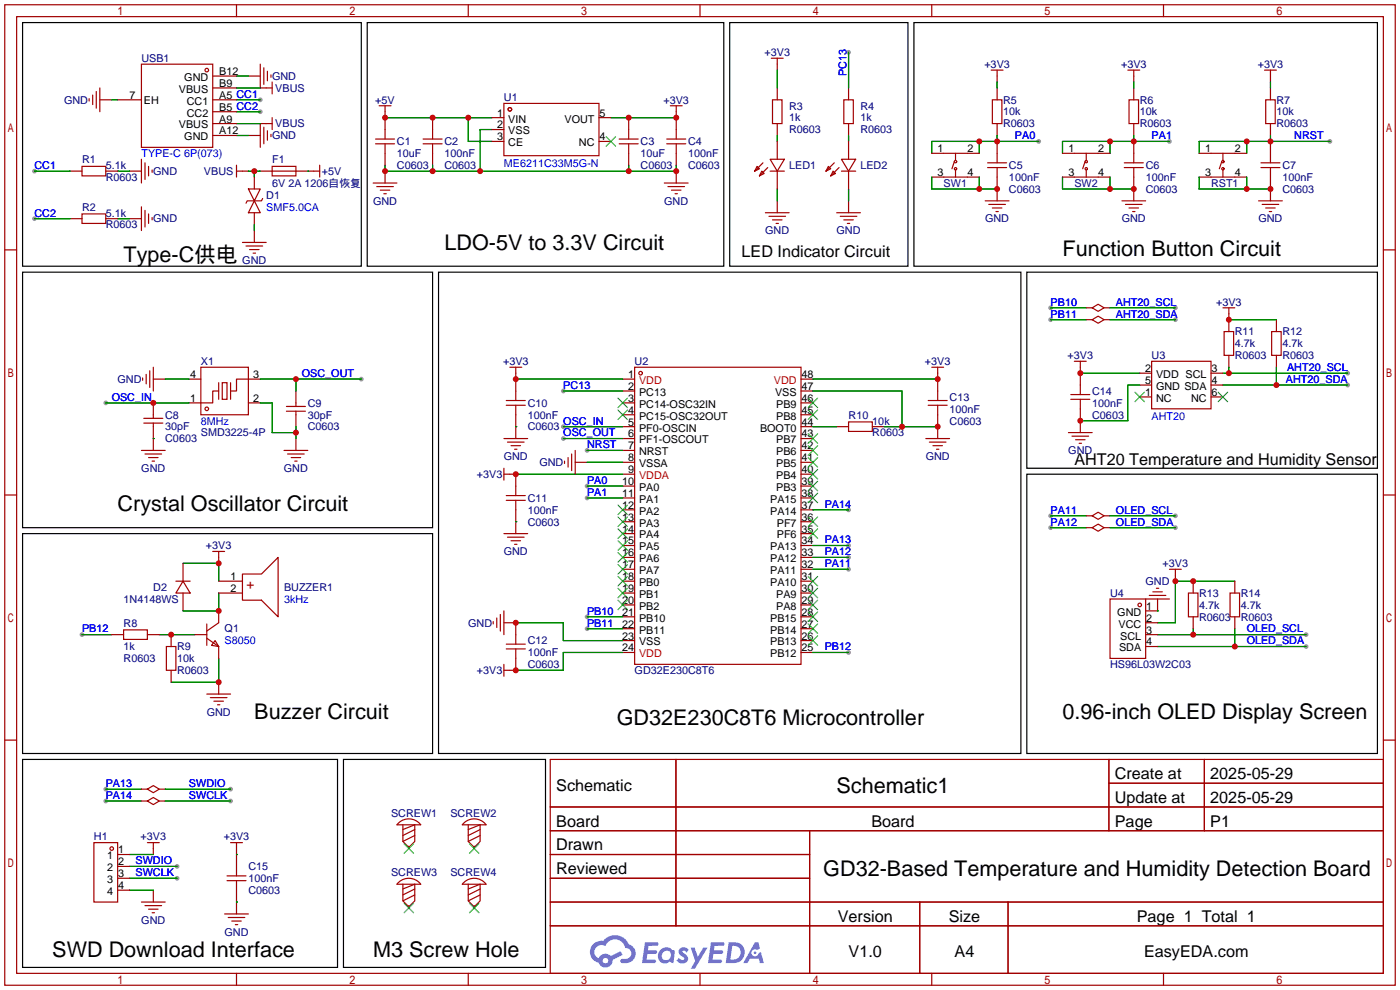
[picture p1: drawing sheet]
<svg xmlns="http://www.w3.org/2000/svg" width="299mm" height="212mm" viewBox="0 0 299 212" stroke-linecap="round" stroke-linejoin="round" font-family="sans-serif">
<g fill="#999">
<circle cx="181.4" cy="11.2" r=".51"/>
<circle cx="222" cy="30.2" r=".51"/>
<circle cx="37.8" cy="187.7" r=".51"/>
<circle cx="120.4" cy="83.6" r=".51"/>
<circle cx="120.4" cy="91.2" r=".51"/>
<circle cx="120.4" cy="93.7" r=".51"/>
<circle cx="125.5" cy="96.3" r=".51"/>
<circle cx="125.5" cy="103.9" r=".51"/>
<circle cx="125.5" cy="106.4" r=".51"/>
<circle cx="181.4" cy="116.6" r=".51"/>
<circle cx="181.4" cy="109" r=".51"/>
<circle cx="17.5" cy="135.6" r=".51"/>
<circle cx="37.8" cy="185.2" r=".51"/>
<circle cx="279.1" cy="135.6" r=".51"/>
<circle cx="279.1" cy="138.2" r=".51"/>
<circle cx="288" cy="79.8" r=".51"/>
<circle cx="288" cy="82.3" r=".51"/>
<circle cx="249.9" cy="30.2" r=".51"/>
<circle cx="284.2" cy="30.2" r=".51"/>
<circle cx="181.4" cy="119.1" r=".51"/>
<circle cx="181.4" cy="121.7" r=".51"/>
<circle cx="224.5" cy="110.2" r=".51"/>
<circle cx="224.5" cy="112.8" r=".51"/>
<circle cx="251.2" cy="110.2" r=".51"/>
<circle cx="251.2" cy="112.8" r=".51"/>
<circle cx="224.5" cy="65.8" r=".51"/>
<circle cx="224.5" cy="68.3" r=".51"/>
<circle cx="251.2" cy="65.8" r=".51"/>
<circle cx="251.2" cy="68.3" r=".51"/>
<circle cx="22.6" cy="168.7" r=".51"/>
<circle cx="22.6" cy="171.2" r=".51"/>
<circle cx="49.3" cy="168.7" r=".51"/>
<circle cx="49.3" cy="171.2" r=".51"/>
<circle cx="125.5" cy="134.4" r=".51"/>
<circle cx="125.5" cy="131.8" r=".51"/>
<circle cx="181.4" cy="139.4" r=".51"/>
<circle cx="77.2" cy="81" r=".51"/>
<circle cx="22.6" cy="86.1" r=".51"/>
<circle cx="55.6" cy="23.9" r=".51"/>
<circle cx="55.6" cy="21.3" r=".51"/>
<circle cx="7.4" cy="36.6" r=".51"/>
<circle cx="7.4" cy="46.7" r=".51"/>
</g>
<g fill="none" stroke="#a10000" stroke-width=".25">
<path d="M1 1h297.2v209.6h-297.2zM3.6 3.6h292.1v204.4h-292.1zM50.5 1v2.6M100.1 1v2.6M149.6 1v2.6M199.1 1v2.6M248.7 1v2.6M1 53.4h2.6M295.7 53.4h2.5M1 105.8h2.6M295.7 105.8h2.5M1 158.2h2.6"/>
<path d="M295.7 158.2h2.5M117.6 162.3h178.1v45.7h-178.1zM117.6 172.5h178.1M117.6 177.5h178.1M144.5 162.3v35.6M173 177.5v30.5M237 162.3v15.2M237 167.4h58.7M257.4 162.3v15.2M117.6 182.6h55.4M117.6 192.8h178.1M117.6 187.7h55.4"/>
<path d="M117.6 197.9h178.1M196.6 192.8v15.2M215.4 192.8v15.2M50.5 208v2.6M100.1 208v2.6M149.6 208v2.6M199.1 208v2.6M248.7 208v2.6"/>
</g>
<g fill="#5487ff">
<path d="M145.3 202.7a1.3 1.3 0 0 1 1.9 .3l-.4 .6a.54 .54 0 0 0-.9-.2l.1 .2a1.34 1.34 0 0 1 .9 1.8 1.47 1.47 0 0 1-2.3-.1l.5-.6 .8 .5a.31 .31 0 0 0 .4-.3 .31 .31 0 0 0-.3-.4 1.12 1.12 0 0 1-.7-1.8z"/>
<path d="M147.6 202.5h.9l.6 2 1.2-2h.9l-2.7 4.6h-.9l1-1.7z"/>
<path d="M137.8 201.4h1.7a1.31 1.31 0 0 1 1.2 .2 .4 .4 0 0 1-.3 .5l-1.8 .1-.1 .9h1.6a.4 .4 0 0 1 .4 .4 .4 .4 0 0 1-.5 .4h-1.6l-.2 1.2h1.4a.46 .46 0 0 1 .5 0 .46 .46 0 0 1 .1 .5l-.4 .2h-2.6z"/>
<path d="M151.9 201.4h1.7a1.32 1.32 0 0 1 1.2 .2 .39 .39 0 0 1-.3 .5l-1.8 .1-.1 .9h1.6a.4 .4 0 0 1 .4 .4 .4 .4 0 0 1-.4 .4h-1.7l-.2 1.2h1.4a.46 .46 0 0 1 .5 0 .46 .46 0 0 1 .1 .5l-.4 .2h-2.6z"/>
<path d="M161.3 201.4h.8l.3 1.3-.6 .4a.75 .75 0 0 0-1.1 .3 .75 .75 0 0 0 .5 1 .75 .75 0 0 0 .9-.7l.5-.2 .6 2.3h-.8l-.3-.9h-1.8l-.5 .9h-1z"/>
<path d="M155.7 201.4l-.6 4.4h1.5a2.27 2.27 0 0 0 2.6-2.2 2.27 2.27 0 0 0-2.7-2.2zM156.5 202.1a1.5 1.5 0 0 1 1.8 1.6 1.5 1.5 0 0 1-1.9 1.4h-.3z"/>
<path d="M141.2 203a1.6 1.6 0 0 0-.3 2.3 1.6 1.6 0 0 0 2.3 .2l.7 .3 .3-2.4-.1-.3-.5-.1a1.58 1.58 0 0 0-2.4 0zM141.8 203.5a.98 .98 0 0 1 1.6 .4 .98 .98 0 0 1-1.1 1.3 .94 .94 0 0 1-.9-.7 .94 .94 0 0 1 .4-1z"/>
<path d="M126.8 201.8a2.37 2.37 0 0 0 1.1 4 1.54 1.54 0 0 0 1.8 1 1.54 1.54 0 0 0 1.2-1.6l2.2-1.1-.5-.8-2 1a1.57 1.57 0 0 0-2.7 .5 1.5 1.5 0 0 1-.7-2.1 1.5 1.5 0 0 1 2.2-.5 2.23 2.23 0 0 1 2.3-1.4 2.23 2.23 0 0 1 2 1.8 1.16 1.16 0 0 1 1.2 1.1 1.16 1.16 0 0 1-1.1 1.2h-.7a.47 .47 0 0 0-.5 .4 .47 .47 0 0 0 .4 .5 2.17 2.17 0 0 0 2.5-.9 2.17 2.17 0 0 0-.3-2.7l-.8-.4a3.2 3.2 0 0 0-5.5-.7l-1.1 .1zM128.8 205.3a.6 .6 0 0 1 1.2 0 .6 .6 0 0 1-1.2 0z"/>
<circle cx="161.4" cy="203.6" r=".28"/>
</g>
<g fill="none" stroke="#a10000" stroke-width=".25">
<path d="M20.6 19.6v3.5M21.3 18.8v5.1M30.2 13.7h15.3v17.8h-15.3zM45.5 16.3h5M45.5 18.8h5M53.1 16.3h2.5M55.6 13.7v5.1h2.6M56.4 14.5v3.5M57.1 15.2v2.1M57.9 16v.5M58.2 17.5v2.6M164.8 12.4h2.6"/>
<path d="M166.1 12.4v2.6M166.1 18.8v2.5M181.4 18.8v2.5M211.8 15h2.6M213.1 15v2.5M213.1 18.8v2.5M241 15h2.6M242.3 15v2.5M242.3 18.8v2.5M270.3 15h2.5M271.5 15v2.5M271.5 18.8v2.5"/>
<path d="M15 36.6h2.5M17.5 35.6h5.1v2h-5.1zM19 21.1v.5M19.8 20.3v2.1M21.3 21.3h2.6M22.6 36.6h2.5M25.1 21.3h5.1M27.7 36.6h2.5M30.2 34v5.1M31 34.8v3.6M31.7 35.6v2M32.5 36.3v.5"/>
<path d="M45.5 21.3h5M45.5 29h5M45.5 26.4h5M45.5 23.9h5M50.5 36.6h2.6M50.5 35.3v2.5M53.1 29h2.5M54.4 37.8v2.6M55.6 36.6h12.7M56.4 27.2v3.5M57.1 27.9v2.1M57.9 28.7v.5"/>
<path d="M58.2 35.6h5v2h-5zM58.2 26.4h-2.6v5.1M58.2 25.1v2.6M68.3 35.3v2.5M79.8 39.1h5M80.3 30.7h4M80.3 29.7h4M80.5 39.9h3.6M81 22.6h2.6M82.3 22.6v7.1M82.3 30.7v4.6M82.3 36.6v2.5"/>
<path d="M90.4 30.7h4.1M90.4 29.7h4.1M92.5 25.1v4.6M92.5 30.7v4.6M105.2 25.1h2.5M105.2 27.7h2.5M105.2 30.2h2.5M107.7 22.1h20.3v11.2h-20.3zM128 25.1h2.6M128 30.2h2.6M132.3 30.7h4.1M132.3 29.7h4.1"/>
<path d="M134.4 25.1v4.6M134.4 30.7v4.6M142 39.1h5.1M142.5 30.7h4.1M142.5 29.7h4.1M142.7 39.9h3.6M143.3 22.6h2.5M144.5 22.6v7.1M144.5 30.7v4.6M144.5 36.6v2.5M161.8 35.6l.5 .5-1 .5zM162.8 36.6l.5 .5-1 .5z"/>
<path d="M163.1 34.8l-1.8 1.8M164.1 35.8l-1.8 1.8M164.6 34h3l-1.5 2.6zM164.6 36.6h3M165.1 21.3h2v5.1h-2zM166.1 26.4v2.6M166.1 30.2v3.8M166.1 36.6v3.8M177 35.6l.5 .5-1 .5zM178.1 36.6l.5 .5-1.1 .5zM178.3 34.8l-1.8 1.8M179.3 35.8l-1.8 1.8"/>
<path d="M179.8 34h3.1l-1.5 2.6zM179.8 36.6h3.1M180.3 21.3h2.1v5.1h-2.1zM181.4 26.4v2.6M181.4 30.2v3.8M181.4 36.6v3.8M199.1 32.8h10.2M199.1 37.8h10.2M204 34.5l-.5 1.6M204.2 32.8v1.5M204.2 36.3v1.5M211.1 35.8h4"/>
<path d="M211.1 34.8h4M212.1 21.3h2v5.1h-2zM213.1 26.4v2.6M213.1 30.2v4.6M213.1 35.8v7.1M227.1 32.8h10.1M227.1 37.8h10.1M231.9 34.5l-.5 1.6M232.2 32.8v1.5M232.2 36.3v1.5M240.3 35.8h4M240.3 34.8h4"/>
<path d="M241.3 21.3h2v5.1h-2zM242.3 26.4v2.6M242.3 30.2v4.6M242.3 35.8v7.1M256.3 32.8h10.1M256.3 37.8h10.1M261.1 34.5l-.5 1.6M261.4 32.8v1.5M261.4 36.3v1.5M269.5 35.8h4.1M269.5 34.8h4.1M270.5 21.3h2v5.1h-2z"/>
<path d="M271.5 26.4v2.6M271.5 30.2v4.6M271.5 35.8v7.1M15 46.7h2.5M17.5 45.7h5.1v2.1h-5.1zM22.6 46.7h2.5M27.7 46.7h2.5M30.2 44.2v5.1M31 45v3.5M31.7 45.7v2.1M32.5 46.5v.5M51.8 51.8h5.1"/>
<path d="M52.6 52.6h3.5M53.1 40.4h2.5l-1.2 2.5zM53.3 53.3h2.1M54.1 54.1h.5M54.4 42.9l1.2 2.6h-2.5zM54.4 45.5v2.5M54.4 49.3v2.5M56.1 42.4l-.2 .5h-3.1l-.2 .5M81.3 40.6h2M82 41.4h.5M143.5 40.6h2M144.3 41.4h.5"/>
<path d="M163.6 45.5h5.1M164.3 46.2h3.6M165.1 47h2M165.9 47.8h.5M166.1 42.9v2.6M178.8 45.5h5.1M179.6 46.2h3.5M180.3 47h2.1M181.1 47.8h.5M181.4 42.9v2.6M210.6 42.9h5M211.3 43.7h3.6"/>
<path d="M212.1 44.4h2M212.9 45.2h.5M239.8 42.9h5.1M240.5 43.7h3.6M241.3 44.4h2M242.1 45.2h.5M269 42.9h5.1M269.7 43.7h3.6M270.5 44.4h2M271.3 45.2h.5M32 79.2v3.6M32.8 78.5v5.1"/>
<path d="M42.9 78.5h10.2v10.1h-10.2zM109 78.5h2.5M110.2 78.5v7.1M135.6 78.5h35.6v63.5h-35.6zM199.1 78.5h2.6M200.4 78.5v7.1M229.6 77.2h2.6M230.9 77.2v7.1M232.2 65.8h1.2M232.2 68.3h1.2M233.4 65.8l1.3-.8 1.3 .8-1.3 .7zM233.4 68.3l1.3-.7 1.3 .7-1.3 .8z"/>
<path d="M236 65.8h1.2M236 68.3h1.2M243.6 79.8h2.5M246.1 77.2h12.7v10.2h-12.7zM258.8 79.8h2.6M261.4 65.8h2.5M261.6 70.9h2.1v5h-2.1zM262.6 65.8v5.1M262.6 75.9v2.6M271.8 70.9h2v5h-2zM272.8 68.3v2.6M272.8 75.9v2.6"/>
<path d="M30.2 96.3h5.1M30.5 80.8v.5M30.7 89.4h4.1M30.7 90.4h4.1M31 97h3.5M31.2 80v2M31.7 97.8h2.1M32.5 98.6h.5M32.8 86.1v3.3M32.8 90.4v5.9M32.8 81h2.5M40.4 81h2.5"/>
<path d="M46.7 83.6h-1.2v2.5h-5.1M46.7 81.8v3.5M47.5 81.8h1v3.5h-1zM49.3 81.8v3.5M53.1 86.1h2.5M55.6 81h-5.1v2.6h-1.2M60.7 96.3h5.1M61.2 86.9h4.1M61.2 87.9h4.1M61.5 97h3.5M62.2 97.8h2.1M63 98.6h.5"/>
<path d="M63.2 83.6v3.3M63.2 87.9v3.3M63.2 93.7v2.6M107.7 93.7h5.1M108.2 86.6h4.1M108.2 85.6h4.1M108.5 94.5h3.5M109.2 95.2h2.1M110 96h.5M110.2 86.6v7.1M120.6 98.6v.5M121.4 97.8v2"/>
<path d="M122.2 97v3.6M122.9 98.8h2.6M122.9 96.3v5M133.1 91.2h2.5M133.1 81h2.5M133.1 83.6h2.5M133.1 86.1h2.5M133.1 88.6h2.5M133.1 93.7h2.5M133.1 96.3h2.5M133.1 98.8h2.5M171.2 91.2h2.5"/>
<path d="M171.2 81h2.5M171.2 83.6h2.5M171.2 86.1h2.5M171.2 88.6h2.5M171.2 93.7h2.5M171.2 96.3h2.5M171.2 98.8h2.5M178.8 91.2h2.6M181.4 90.2h5v2h-5zM186.4 91.2h2.6M197.9 93.7h5M198.4 86.6h4"/>
<path d="M198.4 85.6h4M198.6 94.5h3.6M199.4 95.2h2M200.2 96h.5M200.4 86.6v7.1M228.3 92.5h5.1M228.9 85.3h4M228.9 84.3h4M229.1 93.2h3.6M229.9 94h2M230.6 94.7h.5M230.9 85.3v7.2"/>
<path d="M243.6 84.8h2.5M243.6 82.3h2.5M258.8 84.8h2.6M258.8 82.3h2.6M45.5 117.9h2.5M46.7 117.9v2.5M107.7 101.3h2.5v4.6M107.7 114h5.1M107.7 100.1v2.5M108.2 106.9h4.1M108.2 105.9h4.1M108.5 114.8h3.5"/>
<path d="M109.2 115.6h2.1M110 116.3h.5M110.2 106.9v7.1M133.1 101.3h2.5M133.1 103.9h2.5M133.1 106.4h2.5M133.1 109h2.5M133.1 111.5h2.5M133.1 114h2.5M133.1 116.6h2.5M133.1 119.1h2.5M171.2 101.3h2.5"/>
<path d="M171.2 103.9h2.5M171.2 106.4h2.5M171.2 109h2.5M171.2 111.5h2.5M171.2 114h2.5M171.2 116.6h2.5M171.2 119.1h2.5M232.2 110.2h1.2M232.2 112.8h1.2M233.4 110.2l1.3-.7 1.3 .7-1.3 .8zM233.4 112.8l1.3-.8 1.3 .8-1.3 .7zM236 110.2h1.2"/>
<path d="M236 112.8h1.2M23.9 135.6h2.5M26.4 134.6h5.1v2.1h-5.1zM31.5 135.6h2.5M35.6 138.2h2v5.1h-2zM36.6 135.6v2.6M37.6 124.2h3M39.1 124.2l1.5 2.5h-3zM39.1 120.4v3.8M39.1 126.7v3.9M41.7 135.6h2.5M44.2 136.4l2.5 1.8"/>
<path d="M44.2 133.4v4.5M46 136.9l.7 1.3-1.5-.3zM46.7 124.2h5.1M46.7 126.7h5.1M46.7 130.6v2.5l-2.5 1.8M46.7 138.2v2.5M51.8 122.7h4.1l3.5-3.6v12.7l-3.5-3.5h-4.1zM105.4 132.8v.6M106.2 132.1v2M106.9 131.3v3.6M107.7 133.1h2.5v4.6M107.7 130.6v5"/>
<path d="M108.2 138.7h4.1M108.2 137.7h4.1M110.2 138.7v4.6h-2.5M133.1 121.7h2.5M133.1 124.2h2.5M133.1 126.7h2.5M133.1 129.3h2.5M133.1 131.8h2.5M133.1 134.4h2.5M133.1 136.9h2.5M133.1 139.4h2.5M171.2 121.7h2.5"/>
<path d="M171.2 124.2h2.5M171.2 126.7h2.5M171.2 129.3h2.5M171.2 131.8h2.5M171.2 134.4h2.5M171.2 136.9h2.5M171.2 139.4h2.5M237.2 128h7.7v12.7h-7.7zM244.9 133.1h2.5M244.9 128h5M244.9 135.6h2.5M244.9 138.2h2.5"/>
<path d="M245.6 127.3h3.6M246.4 126.5h2M247.1 125.7h.5M247.4 128v2.6h-2.5M249.9 121.7h2.6M251.2 121.7v2.5M254 126.7h2v5.1h-2zM255 124.2v2.5M255 131.8v2.6M262.9 126.7h2v5.1h-2zM263.9 124.2v2.5M263.9 131.8v2.6"/>
<path d="M36.6 143.3v2.5M44.2 148.3h5.1M45 149.1h3.5M45.7 149.9h2.1M46.5 150.6h.5M46.7 145.8v2.5M107.7 142v2.5M30.2 168.7h1.3M30.2 171.2h1.3M31.5 168.7l1.3-.8 1.2 .8-1.2 .7zM31.5 171.2l1.3-.8 1.2 .8-1.2 .8zM34 168.7h1.3"/>
<path d="M34 171.2h1.3M85.3 175.8a3.2 3.2 0 0 1 4.6 .5h-5.1zM86.1 176.3v3.5l1.3 1.3 1.2-1.3v-3.5l-2.5 1M88.6 177.3l-2.5 1.3M88.6 178.6l-2.5 1.2M99.2 175.8a3.2 3.2 0 0 1 4.7 .5h-5.1zM100.1 176.3v3.5l1.2 1.3 1.3-1.3v-3.5l-2.5 1M102.6 177.3l-2.5 1.3M102.6 178.6l-2.5 1.2M20.1 180.1h5v12.7h-5zM25.1 182.6h2.6M25.1 185.2h2.6"/>
<path d="M25.1 187.7h2.6M25.1 190.2h2.6M30.2 192.8h5.1M31 193.5h3.5M31.5 180.1h2.5M31.7 194.3h2.1M32.5 195.1h.5M32.8 180.1v2.5M32.8 190.2v2.6M48 195.3h5.1M48.5 188.2h4.1M48.5 187.2h4.1"/>
<path d="M48.8 196.1h3.5M49.3 180.1h2.5M49.5 196.9h2.1M50.3 197.6h.5M50.5 180.1v7.1M50.5 188.2v7.1M85.3 188.5a3.2 3.2 0 0 1 4.6 .5h-5.1zM86.1 189v3.5l1.3 1.3 1.2-1.3v-3.5l-2.5 1M87.4 180.8v.6M87.4 193.5v.6M88.6 190l-2.5 1.3M88.6 191.3l-2.5 1.2"/>
<path d="M99.2 188.5a3.2 3.2 0 0 1 4.7 .5h-5.1zM100.1 189v3.5l1.2 1.3 1.3-1.3v-3.5l-2.5 1M101.3 180.8v.6M101.3 193.5v.6M102.6 190l-2.5 1.3M102.6 191.3l-2.5 1.2"/>
<circle cx="44.2" cy="15" r=".38"/>
<circle cx="109" cy="23.4" r=".38"/>
<circle cx="204.2" cy="36.1" r=".25"/>
<circle cx="204.2" cy="34.5" r=".25"/>
<circle cx="232.2" cy="34.5" r=".25"/>
<circle cx="232.2" cy="36.1" r=".25"/>
<circle cx="261.4" cy="36.1" r=".25"/>
<circle cx="261.4" cy="34.5" r=".25"/>
<circle cx="136.9" cy="79.8" r=".38"/>
<circle cx="44.2" cy="87.4" r=".38"/>
<circle cx="243.6" cy="129.3" r=".38"/>
<circle cx="23.9" cy="181.4" r=".38"/>
</g>
<g fill="none" stroke="#008700" stroke-width=".25">
<path d="M50.5 16.3h2.6M50.5 18.8h5.1M166.1 15v3.8M181.4 11.2v7.6M213.1 17.5v1.3M242.3 17.5v1.3M271.5 17.5v1.3M7.4 36.6h7.6M23.9 21.3h1.2M25.1 36.6h2.6M50.5 21.3h5.1M50.5 23.9h5.1"/>
<path d="M50.5 29h2.6M50.5 26.4h5.1M53.1 36.6h2.5M54.4 36.6v1.2M65.8 36.6h.1M82.3 35.3v1.3h62.2v-1.3M82.3 25.1h22.9M92.5 35.3v1.3M100.1 25.1v5.1h5.1M105.2 27.7h-2.6v8.9M130.6 25.1h13.9M134.4 35.3v1.3"/>
<path d="M166.1 29v1.2M181.4 29v1.2M199.1 37.8v2.6h14M209.3 30.2v2.6M209.3 37.8v2.6M213.1 29v1.2M222 30.2h-22.9v2.6M227.1 37.8v2.6h15.2M237.2 30.2v2.6M237.2 37.8v2.6M242.3 29v1.2M249.9 30.2h-22.8v2.6"/>
<path d="M256.3 37.8v2.6h15.2M266.4 30.2v2.6M266.4 37.8v2.6M271.5 29v1.2M284.2 30.2h-27.9v2.6M7.4 46.7h7.6M25.1 46.7h2.6M54.4 48v1.3M166.1 40.4v2.5M181.4 40.4v2.5M224.5 68.3h7.7M224.5 65.8h7.7"/>
<path d="M230.9 79.8h12.7M237.2 68.3h14M237.2 65.8h14M261.4 79.8h26.6M262.6 68.3h10.2M262.6 78.5v1.3M272.8 78.5v3.8M22.6 86.1h17.8M32.8 93.7h.1M35.3 81h5.1M55.6 81h21.6M55.6 86.1h2.6v6.4h5"/>
<path d="M63.2 81v2.6M63.2 91.2v2.5M110.2 91.2h.1M110.2 81h22.9M120.4 83.6h12.7M120.4 91.2h12.7M120.4 93.7h12.7M125.5 96.3h7.6M125.5 98.8h7.6M173.7 81h26.7M173.7 83.6h19.1v7.6M173.7 91.2h5.1"/>
<path d="M189 91.2h11.4M243.6 82.3h-2.6v7.6h-10.1M261.4 82.3h26.6M110.2 111.5h.1M110.2 101.3h22.9M125.5 103.9h7.6M125.5 106.4h7.6M173.7 116.6h7.7M173.7 109h7.7M173.7 119.1h7.7M224.5 110.2h7.7M224.5 112.8h7.7"/>
<path d="M237.2 110.2h14M237.2 112.8h14M17.5 135.6h6.4M34 135.6h7.7M39.1 120.4h7.6v3.8M46.7 126.7v3.9h-7.6M110.2 133.1h10.2v3.8h12.7M125.5 134.4h7.6M125.5 131.8h7.6M133.1 139.4h-12.7v3.9h-10.2M173.7 139.4h7.7M173.7 121.7h7.7"/>
<path d="M247.4 130.6h.1M247.4 135.6h31.7M247.4 138.2h31.7M255 134.4v1.2M263.9 124.2h-12.7v8.9h-3.8M263.9 134.4v3.8M46.7 140.7v5.1h-10.1M22.6 168.7h7.6M22.6 171.2h7.6M35.3 168.7h14M35.3 171.2h14M27.7 187.7h10.1"/>
<path d="M27.7 182.6h5.1M27.7 185.2h10.1M27.7 190.2h5.1M50.5 182.6h.1M50.5 192.8h.1"/>
</g>
<path d="M4.8 4.8h72.4v52.1h-72.4zM78.5 4.8h76.2v52.1h-76.2zM156 4.8h38.1v52.1h-38.1zM195.3 4.8h99.1v52.1h-99.1zM4.8 58.2h87.7v54.6h-87.7zM93.7 58.2h124.5v102.8h-124.5zM219.5 58.2h74.9v41.9h-74.9zM4.8 114h87.7v47h-87.7zM219.5 101.3h74.9v59.7h-74.9zM4.8 162.3h67.3v44.5h-67.3zM73.4 162.3h43.2v44.5h-43.2z" fill="none" stroke="#000" stroke-width=".25"/>
<g fill="none" stroke="#3c3" stroke-width=".25">
<path d="M129.5 29.2l2.1 2M131.6 29.2l-2.1 2M132.1 85.1l2 2M132.1 87.6l2 2.1M134.1 85.1l-2 2M134.1 87.6l-2 2.1M172.7 97.8l2.1 2M172.7 95.2l2.1 2.1M172.7 92.7l2.1 2M172.7 87.6l2.1 2.1M172.7 85.1l2.1 2M174.8 85.1l-2.1 2"/>
<path d="M174.8 97.8l-2.1 2M174.8 95.2l-2.1 2.1M174.8 92.7l-2.1 2M174.8 87.6l-2.1 2.1M242.6 83.8l2 2.1M244.6 83.8l-2 2.1M260.3 83.8l2.1 2.1M262.4 83.8l-2.1 2.1M132.1 107.9l2 2.1M132.1 110.5l2 2M132.1 113l2 2.1M132.1 115.6l2 2"/>
<path d="M132.1 118.1l2 2M134.1 107.9l-2 2.1M134.1 110.5l-2 2M134.1 113l-2 2.1M134.1 115.6l-2 2M134.1 118.1l-2 2M172.7 113l2.1 2.1M172.7 110.5l2.1 2M172.7 105.4l2.1 2M172.7 102.9l2.1 2M172.7 100.3l2.1 2.1M174.8 113l-2.1 2.1"/>
<path d="M174.8 110.5l-2.1 2M174.8 105.4l-2.1 2M174.8 102.9l-2.1 2M174.8 100.3l-2.1 2.1M132.1 120.6l2 2.1M132.1 123.2l2 2M132.1 125.7l2 2.1M132.1 128.3l2 2M134.1 120.6l-2 2.1M134.1 123.2l-2 2M134.1 125.7l-2 2.1M134.1 128.3l-2 2"/>
<path d="M172.7 135.9l2.1 2M172.7 133.4l2.1 2M172.7 130.8l2.1 2M172.7 128.3l2.1 2M172.7 125.7l2.1 2.1M172.7 123.2l2.1 2M174.8 135.9l-2.1 2M174.8 133.4l-2.1 2M174.8 130.8l-2.1 2M174.8 128.3l-2.1 2M174.8 125.7l-2.1 2.1M174.8 123.2l-2.1 2"/>
<path d="M86.4 180.3l2 2.1M86.4 193l2 2.1M88.4 180.3l-2 2.1M88.4 193l-2 2.1M100.3 180.3l2.1 2.1M100.3 193l2.1 2.1M102.4 180.3l-2.1 2.1M102.4 193l-2.1 2.1"/>
</g>
<g fill="#c00">
<circle cx="100.1" cy="25.1" r=".63"/>
<circle cx="92.5" cy="25.1" r=".63"/>
<circle cx="82.3" cy="25.1" r=".63"/>
<circle cx="92.5" cy="36.6" r=".63"/>
<circle cx="82.3" cy="36.6" r=".63"/>
<circle cx="102.6" cy="36.6" r=".63"/>
<circle cx="134.4" cy="36.6" r=".63"/>
<circle cx="144.5" cy="36.6" r=".63"/>
<circle cx="134.4" cy="25.1" r=".63"/>
<circle cx="144.5" cy="25.1" r=".63"/>
<circle cx="213.1" cy="30.2" r=".63"/>
<circle cx="209.3" cy="30.2" r=".63"/>
<circle cx="110.2" cy="81" r=".63"/>
<circle cx="36.6" cy="135.6" r=".63"/>
<circle cx="46.7" cy="145.8" r=".63"/>
<circle cx="46.7" cy="120.4" r=".63"/>
<circle cx="46.7" cy="130.6" r=".63"/>
<circle cx="110.2" cy="101.3" r=".63"/>
<circle cx="110.2" cy="133.1" r=".63"/>
<circle cx="110.2" cy="143.3" r=".63"/>
<circle cx="192.8" cy="91.2" r=".63"/>
<circle cx="200.4" cy="91.2" r=".63"/>
<circle cx="200.4" cy="81" r=".63"/>
<circle cx="255" cy="135.6" r=".63"/>
<circle cx="263.9" cy="138.2" r=".63"/>
<circle cx="251.2" cy="124.2" r=".63"/>
<circle cx="255" cy="124.2" r=".63"/>
<circle cx="230.9" cy="79.8" r=".63"/>
<circle cx="262.6" cy="68.3" r=".63"/>
<circle cx="262.6" cy="79.8" r=".63"/>
<circle cx="272.8" cy="82.3" r=".63"/>
<circle cx="230.9" cy="89.9" r=".63"/>
<circle cx="237.2" cy="40.4" r=".63"/>
<circle cx="242.3" cy="40.4" r=".63"/>
<circle cx="242.3" cy="30.2" r=".63"/>
<circle cx="237.2" cy="30.2" r=".63"/>
<circle cx="271.5" cy="30.2" r=".63"/>
<circle cx="266.4" cy="30.2" r=".63"/>
<circle cx="63.2" cy="92.5" r=".63"/>
<circle cx="63.2" cy="81" r=".63"/>
<circle cx="32.8" cy="86.1" r=".63"/>
<circle cx="209.3" cy="40.4" r=".63"/>
<circle cx="213.1" cy="40.4" r=".63"/>
<circle cx="266.4" cy="40.4" r=".63"/>
<circle cx="271.5" cy="40.4" r=".63"/>
<circle cx="54.4" cy="36.6" r=".63"/>
</g>
<g font-size="4.6">
<text x="95" y="53.4">LDO-5V to 3.3V Circuit</text>
<text x="26.4" y="56">Type-C供电</text>
<text x="227.1" y="54.7">Function Button Circuit</text>
<text x="25.1" y="109.3">Crystal Oscillator Circuit</text>
<text x="54.4" y="153.8">Buzzer Circuit</text>
<text x="131.8" y="155">GD32E230C8T6 Microcontroller</text>
<text x="227.1" y="153.8">0.96-inch OLED Display Screen</text>
<text x="178.8" y="169.4">Schematic1</text>
<text x="176" y="187.2">GD32-Based Temperature and Humidity Detection Board</text>
<text x="11.2" y="204.6">SWD Download Interface</text>
<text x="79.8" y="204.6">M3 Screw Hole</text>
</g>
<g font-size="3.5">
<text x="158.5" y="54.9">LED Indicator Circuit</text>
<text x="229.6" y="99.4">AHT20 Temperature and Humidity Sensor</text>
<text x="238.3" y="166.5">Create at</text>
<text x="258.7" y="166.5">2025-05-29</text>
<text x="118.9" y="169.1">Schematic</text>
<text x="238.3" y="171.6">Update at</text>
<text x="258.7" y="171.6">2025-05-29</text>
<text x="118.9" y="176.7">Board</text>
<text x="186.2" y="176.7">Board</text>
<text x="238.3" y="176.7">Page</text>
<text x="258.7" y="176.7">P1</text>
<text x="118.9" y="181.8">Drawn</text>
<text x="118.9" y="186.8">Reviewed</text>
<text x="179.1" y="197">Version</text>
<text x="202.8" y="197">Size</text>
<text x="243" y="197">Page 1 Total 1</text>
<text x="181.4" y="204.6">V1.0</text>
<text x="204" y="204.6">A4</text>
<text x="244.5" y="204.6">EasyEDA.com</text>
</g>
<text font-size="2.9" fill="#a00000" x="52.7" y="125.8">+</text>
<g font-size="2.3" fill="#000080">
<text x="163.4" y="12">+3V3</text>
<text x="30.2" y="13.3">USB1</text>
<text x="58.1" y="17.1">GND</text>
<text x="210.4" y="14.5">+3V3</text>
<text x="239.6" y="14.5">+3V3</text>
<text x="268.8" y="14.5">+3V3</text>
<text x="13.7" y="22.1">GND</text>
<text x="58.8" y="19.6">VBUS</text>
<text x="80.2" y="22.1">+5V</text>
<text x="107.7" y="21.6">U1</text>
<text x="141.8" y="22.1">+3V3</text>
<text x="168.7" y="23.4">R3</text>
<text x="183.9" y="23.4">R4</text>
<text x="214.4" y="22.1">R5</text>
<text x="243.6" y="22.1">R6</text>
<text x="272.8" y="22.1">R7</text>
<text x="58.1" y="29.8">GND</text>
<text x="58.8" y="27.2">VBUS</text>
<text x="168.7" y="28.5">R0603</text>
<text x="168.7" y="26">1k</text>
<text x="183.9" y="28.5">R0603</text>
<text x="183.9" y="26">1k</text>
<text x="214.4" y="27.2">R0603</text>
<text x="214.4" y="24.7">10k</text>
<text x="243.6" y="27.2">R0603</text>
<text x="243.6" y="24.7">10k</text>
<text x="272.8" y="27.2">R0603</text>
<text x="272.8" y="24.7">10k</text>
<text x="17.5" y="34.8">R1</text>
<text x="58.2" y="34.8">F1</text>
<text x="84.8" y="31">C1</text>
<text x="84.8" y="33.6">10uF</text>
<text x="95" y="31">C2</text>
<text x="95" y="33.6">100nF</text>
<text x="136.9" y="31">C3</text>
<text x="136.9" y="33.6">10uF</text>
<text x="147.1" y="31">C4</text>
<text x="147.1" y="33.6">100nF</text>
<text x="22.6" y="38.7">R0603</text>
<text x="22.6" y="36.1">5.1k</text>
<text x="32.7" y="37.4">GND</text>
<text x="43.6" y="37.4">VBUS</text>
<text x="58.2" y="39.9">6V 2A 1206自恢复</text>
<text x="68.8" y="37.4">+5V</text>
<text x="84.8" y="36.1">C0603</text>
<text x="95" y="36.1">C0603</text>
<text x="136.9" y="36.1">C0603</text>
<text x="147.1" y="36.1">C0603</text>
<text x="168.7" y="36.1">LED1</text>
<text x="183.9" y="36.1">LED2</text>
<text x="201.7" y="39.9">SW1</text>
<text x="215.6" y="41.2">C0603</text>
<text x="215.6" y="36.1">C5</text>
<text x="215.6" y="38.7">100nF</text>
<text x="229.6" y="39.9">SW2</text>
<text x="244.9" y="41.2">C0603</text>
<text x="244.9" y="36.1">C6</text>
<text x="244.9" y="38.7">100nF</text>
<text x="258.8" y="39.9">RST1</text>
<text x="274.1" y="41.2">C0603</text>
<text x="274.1" y="36.1">C7</text>
<text x="274.1" y="38.7">100nF</text>
<text x="17.5" y="45">R2</text>
<text x="22.6" y="46.3">5.1k</text>
<text x="32.7" y="47.5">GND</text>
<text x="56.9" y="42.5">D1</text>
<text x="79.7" y="43.7">GND</text>
<text x="142" y="43.7">GND</text>
<text x="210.5" y="47.5">GND</text>
<text x="239.8" y="47.5">GND</text>
<text x="269" y="47.5">GND</text>
<text x="22.6" y="48.8">R0603</text>
<text x="163.6" y="50.1">GND</text>
<text x="178.8" y="50.1">GND</text>
<text x="51.8" y="56.4">GND</text>
<text x="259.9" y="65.3">+3V3</text>
<text x="263.9" y="71.7">R11</text>
<text x="274.1" y="71.7">R12</text>
<text x="228.2" y="76.8">+3V3</text>
<text x="246.1" y="76.8">U3</text>
<text x="263.9" y="76.8">R0603</text>
<text x="263.9" y="74.2">4.7k</text>
<text x="274.1" y="76.8">R0603</text>
<text x="274.1" y="74.2">4.7k</text>
<text x="25.1" y="81.8">GND</text>
<text x="42.9" y="78">X1</text>
<text x="107.5" y="78">+3V3</text>
<text x="135.6" y="78">U2</text>
<text x="197.7" y="78">+3V3</text>
<text x="35.3" y="89.5">C8</text>
<text x="65.8" y="86.9">C9</text>
<text x="65.8" y="89.5">30pF</text>
<text x="112.8" y="86.9">C10</text>
<text x="112.8" y="89.5">100nF</text>
<text x="181.4" y="89.5">R10</text>
<text x="202.9" y="85.6">C13</text>
<text x="202.9" y="88.2">100nF</text>
<text x="233.4" y="89.5">C0603</text>
<text x="233.4" y="84.4">C14</text>
<text x="233.4" y="86.9">100nF</text>
<text x="35.3" y="94.5">C0603</text>
<text x="35.3" y="92">30pF</text>
<text x="42.9" y="93.3">SMD3225-4P</text>
<text x="65.8" y="92">C0603</text>
<text x="112.8" y="92">C0603</text>
<text x="186.4" y="93.3">R0603</text>
<text x="186.4" y="90.7">10k</text>
<text x="202.9" y="90.7">C0603</text>
<text x="30.2" y="100.9">GND</text>
<text x="60.7" y="100.9">GND</text>
<text x="107.7" y="98.3">GND</text>
<text x="115.3" y="99.6">GND</text>
<text x="197.8" y="98.3">GND</text>
<text x="228.3" y="97.1">GND</text>
<text x="101.9" y="102.2">+3V3</text>
<text x="112.8" y="107.2">C11</text>
<text x="112.8" y="112.3">C0603</text>
<text x="112.8" y="109.8">100nF</text>
<text x="44" y="117.4">+3V3</text>
<text x="107.7" y="118.7">GND</text>
<text x="244.8" y="125">GND</text>
<text x="248.5" y="121.2">+3V3</text>
<text x="26.4" y="128.8">1N4148WS</text>
<text x="32.8" y="126.3">D2</text>
<text x="60.7" y="126.3">BUZZER1</text>
<text x="237.2" y="127.6">U4</text>
<text x="256.3" y="127.6">R13</text>
<text x="256.3" y="130.1">4.7k</text>
<text x="265.2" y="127.6">R14</text>
<text x="265.2" y="130.1">4.7k</text>
<text x="26.4" y="133.9">R8</text>
<text x="48" y="135.2">Q1</text>
<text x="100.1" y="133.9">GND</text>
<text x="112.8" y="137.7">C12</text>
<text x="256.3" y="132.6">R0603</text>
<text x="265.2" y="132.6">R0603</text>
<text x="26.4" y="141.5">R0603</text>
<text x="26.4" y="139">1k</text>
<text x="37.8" y="139">R9</text>
<text x="37.8" y="141.5">10k</text>
<text x="112.8" y="142.8">C0603</text>
<text x="112.8" y="140.3">100nF</text>
<text x="237.2" y="142.8">HS96L03W2C03</text>
<text x="37.8" y="144.1">R0603</text>
<text x="101.9" y="144.1">+3V3</text>
<text x="135.6" y="144.1">GD32E230C8T6</text>
<text x="44.2" y="153">GND</text>
<text x="20.1" y="179.6">H1</text>
<text x="30" y="179.6">+3V3</text>
<text x="47.8" y="179.6">+3V3</text>
<text x="83.6" y="174.5">SCREW1</text>
<text x="96.3" y="174.5">SCREW2</text>
<text x="53.1" y="186">C15</text>
<text x="53.1" y="191.1">C0603</text>
<text x="53.1" y="188.5">100nF</text>
<text x="83.6" y="187.2">SCREW3</text>
<text x="96.3" y="187.2">SCREW4</text>
<text x="30.2" y="197.4">GND</text>
<text x="48" y="199.9">GND</text>
</g>
<g font-size="2.3">
<text x="39.4" y="17.3">GND</text>
<text x="46.9" y="16">B12</text>
<text x="27.7" y="21.1">7</text>
<text x="30.7" y="22.1">EH</text>
<text x="38.2" y="19.8">VBUS</text>
<text x="39.9" y="22.4">CC1</text>
<text x="46.9" y="21.1">A5 CC1</text>
<text x="46.9" y="23.6">B5 CC2</text>
<text x="46.9" y="18.6">B9</text>
<text x="38.2" y="27.5">VBUS</text>
<text x="39.4" y="30">GND</text>
<text x="39.9" y="24.9">CC2</text>
<text x="46.9" y="28.7">A12</text>
<text x="46.9" y="26.2">A9</text>
<text x="106.3" y="24.9">1</text>
<text x="106.3" y="27.5">2</text>
<text x="106.3" y="30">3</text>
<text x="108.6" y="26.2">VIN</text>
<text x="108.6" y="28.7">VSS</text>
<text x="120.7" y="26.2">VOUT</text>
<text x="128.1" y="30">4</text>
<text x="128.1" y="24.9">5</text>
<text x="108.6" y="31.3">CE</text>
<text x="123.7" y="31.3">NC</text>
<text x="200.4" y="32.5">1</text>
<text x="206.8" y="32.5">2</text>
<text x="228.3" y="32.5">1</text>
<text x="234.7" y="32.5">2</text>
<text x="257.5" y="32.5">1</text>
<text x="263.9" y="32.5">2</text>
<text x="200.4" y="37.6">3</text>
<text x="206.8" y="37.6">4</text>
<text x="228.3" y="37.6">3</text>
<text x="234.7" y="37.6">4</text>
<text x="257.5" y="37.6">3</text>
<text x="263.9" y="37.6">4</text>
<text x="40.6" y="80.8">4</text>
<text x="54.1" y="80.8">3</text>
<text x="134.2" y="80.8">1</text>
<text x="134.2" y="83.3">2</text>
<text x="171.3" y="83.3">47</text>
<text x="171.3" y="80.8">48</text>
<text x="244.7" y="79.5">2</text>
<text x="244.7" y="82.1">5</text>
<text x="247.1" y="80.8">VDD SCL</text>
<text x="247.1" y="83.3">GND SDA</text>
<text x="259" y="79.5">3</text>
<text x="259" y="82.1">4</text>
<text x="40.6" y="85.9">1</text>
<text x="54.1" y="85.9">2</text>
<text x="134.2" y="85.9">3</text>
<text x="134.2" y="88.4">4</text>
<text x="136.6" y="84.6">PC13</text>
<text x="136.6" y="87.1">PC14-OSC32IN</text>
<text x="136.6" y="89.7">PC15-OSC32OUT</text>
<text x="165.6" y="84.6">VSS</text>
<text x="165.9" y="89.7">PB8</text>
<text x="165.9" y="87.1">PB9</text>
<text x="171.3" y="88.4">45</text>
<text x="171.3" y="85.9">46</text>
<text x="244.7" y="84.6">1</text>
<text x="247.1" y="85.9">NC</text>
<text x="254.6" y="85.9">NC</text>
<text x="259" y="84.6">6</text>
<text x="134.2" y="91">5</text>
<text x="134.2" y="93.5">6</text>
<text x="136.6" y="92.2">PF0-OSCIN</text>
<text x="136.6" y="94.8">PF1-OSCOUT</text>
<text x="162.4" y="92.2">BOOT0</text>
<text x="165.9" y="94.8">PB7</text>
<text x="171.3" y="93.5">43</text>
<text x="171.3" y="91">44</text>
<text x="134.2" y="96">7</text>
<text x="134.2" y="98.6">8</text>
<text x="134.2" y="101.1">9</text>
<text x="136.6" y="97.3">NRST</text>
<text x="136.6" y="99.8">VSSA</text>
<text x="165.9" y="99.8">PB5</text>
<text x="165.9" y="97.3">PB6</text>
<text x="171.3" y="101.1">40</text>
<text x="171.3" y="98.6">41</text>
<text x="171.3" y="96">42</text>
<text x="132.9" y="103.7">10</text>
<text x="132.9" y="106.2">11</text>
<text x="136.6" y="104.9">PA0</text>
<text x="136.6" y="107.5">PA1</text>
<text x="164.6" y="107.5">PA15</text>
<text x="165.9" y="104.9">PB3</text>
<text x="165.9" y="102.4">PB4</text>
<text x="171.3" y="106.2">38</text>
<text x="171.3" y="103.7">39</text>
<text x="132.9" y="108.7">12</text>
<text x="132.9" y="111.3">13</text>
<text x="132.9" y="113.8">14</text>
<text x="136.6" y="110">PA2</text>
<text x="136.6" y="112.5">PA3</text>
<text x="164.6" y="110">PA14</text>
<text x="166" y="112.5">PF7</text>
<text x="171.3" y="113.8">35</text>
<text x="171.3" y="111.3">36</text>
<text x="171.3" y="108.7">37</text>
<text x="132.9" y="116.4">15</text>
<text x="132.9" y="118.9">16</text>
<text x="136.6" y="115.1">PA4</text>
<text x="136.6" y="117.6">PA5</text>
<text x="164.6" y="117.6">PA13</text>
<text x="166" y="115.1">PF6</text>
<text x="171.3" y="118.9">33</text>
<text x="171.3" y="116.4">34</text>
<text x="49.3" y="124">1</text>
<text x="132.9" y="121.4">17</text>
<text x="132.9" y="124">18</text>
<text x="136.6" y="120.2">PA6</text>
<text x="136.6" y="122.7">PA7</text>
<text x="136.6" y="125.2">PB0</text>
<text x="164.6" y="125.2">PA10</text>
<text x="164.6" y="122.7">PA11</text>
<text x="164.6" y="120.2">PA12</text>
<text x="171.3" y="124">31</text>
<text x="171.3" y="121.4">32</text>
<text x="49.3" y="126.5">2</text>
<text x="132.9" y="126.5">19</text>
<text x="132.9" y="129.1">20</text>
<text x="132.9" y="131.6">21</text>
<text x="136.6" y="127.8">PB1</text>
<text x="136.6" y="130.3">PB2</text>
<text x="165.9" y="130.3">PA8</text>
<text x="165.9" y="127.8">PA9</text>
<text x="171.3" y="131.6">28</text>
<text x="171.3" y="129.1">29</text>
<text x="171.3" y="126.5">30</text>
<text x="238.8" y="131.6">GND</text>
<text x="245" y="130.3">1</text>
<text x="132.9" y="134.1">22</text>
<text x="132.9" y="136.7">23</text>
<text x="136.6" y="132.9">PB10</text>
<text x="136.6" y="135.4">PB11</text>
<text x="136.6" y="137.9">VSS</text>
<text x="164.6" y="137.9">PB13</text>
<text x="164.6" y="135.4">PB14</text>
<text x="164.6" y="132.9">PB15</text>
<text x="171.3" y="136.7">26</text>
<text x="171.3" y="134.1">27</text>
<text x="239" y="134.1">VCC</text>
<text x="239.4" y="136.7">SCL</text>
<text x="245" y="132.9">2</text>
<text x="245" y="135.4">3</text>
<text x="245" y="137.9">4</text>
<text x="132.9" y="139.2">24</text>
<text x="164.6" y="140.5">PB12</text>
<text x="171.3" y="139.2">25</text>
<text x="239.2" y="139.2">SDA</text>
<text x="22.9" y="183.7">1</text>
<text x="25.3" y="182.4">1</text>
<text x="25.3" y="184.9">2</text>
<text x="22.9" y="186.2">2</text>
<text x="22.9" y="188.7">3</text>
<text x="22.9" y="191.3">4</text>
<text x="25.3" y="187.5">3</text>
<text x="25.3" y="190">4</text>
</g>
<g font-size="2.3" fill="#00f">
<text x="180.9" y="16.3" transform="rotate(-90 180.9 16.3)">PC13</text>
<text x="216.9" y="29.8">PA0</text>
<text x="246.1" y="29.8">PA1</text>
<text x="276.6" y="29.8">NRST</text>
<text x="30.2" y="33.6">TYPE-C 6P(073)</text>
<text x="107.7" y="35.6">ME6211C33M5G-N</text>
<text x="7.4" y="36.1">CC1</text>
<text x="7.4" y="46.3">CC2</text>
<text x="56.9" y="45">SMF5.0CA</text>
<text x="224.5" y="65.3">PB10</text>
<text x="238.5" y="65.3">AHT20_SCL</text>
<text x="224.5" y="67.9">PB11</text>
<text x="238.5" y="67.9">AHT20_SDA</text>
<text x="64.5" y="80.6">OSC_OUT</text>
<text x="120.4" y="83.1">PC13</text>
<text x="274.8" y="81.8">AHT20_SDA</text>
<text x="275.1" y="79.3">AHT20_SCL</text>
<text x="23.9" y="85.6">OSC_IN</text>
<text x="246.1" y="89.7">AHT20</text>
<text x="42.9" y="90.7">8MHz</text>
<text x="120.4" y="90.7">OSC_IN</text>
<text x="120.4" y="93.3">OSC_OUT</text>
<text x="125.5" y="95.8">NRST</text>
<text x="125.5" y="103.4">PA0</text>
<text x="125.5" y="106">PA1</text>
<text x="176.3" y="108.5">PA14</text>
<text x="224.5" y="109.8">PA11</text>
<text x="224.5" y="112.3">PA12</text>
<text x="238.5" y="109.8">OLED_SCL</text>
<text x="238.5" y="112.3">OLED_SDA</text>
<text x="176.3" y="116.1">PA13</text>
<text x="176.3" y="118.7">PA12</text>
<text x="176.3" y="121.2">PA11</text>
<text x="60.7" y="128.8">3kHz</text>
<text x="125.5" y="131.4">PB10</text>
<text x="17.5" y="135.2">PB12</text>
<text x="48" y="137.7">S8050</text>
<text x="125.5" y="133.9">PB11</text>
<text x="266.4" y="135.2">OLED_SCL</text>
<text x="266.4" y="137.7">OLED_SDA</text>
<text x="176.3" y="139">PB12</text>
<text x="22.6" y="168.2">PA13</text>
<text x="22.6" y="170.7">PA14</text>
<text x="40.4" y="168.2">SWDIO</text>
<text x="40.4" y="170.7">SWCLK</text>
<text x="29" y="184.7">SWDIO</text>
<text x="29" y="187.2">SWCLK</text>
</g>
<g font-size="2.3" fill="#f00">
<text x="136.6" y="82.1">VDD</text>
<text x="165.4" y="82.1">VDD</text>
<text x="136.6" y="102.4">VDDA</text>
<text x="136.6" y="140.5">VDD</text>
</g>
</svg>
